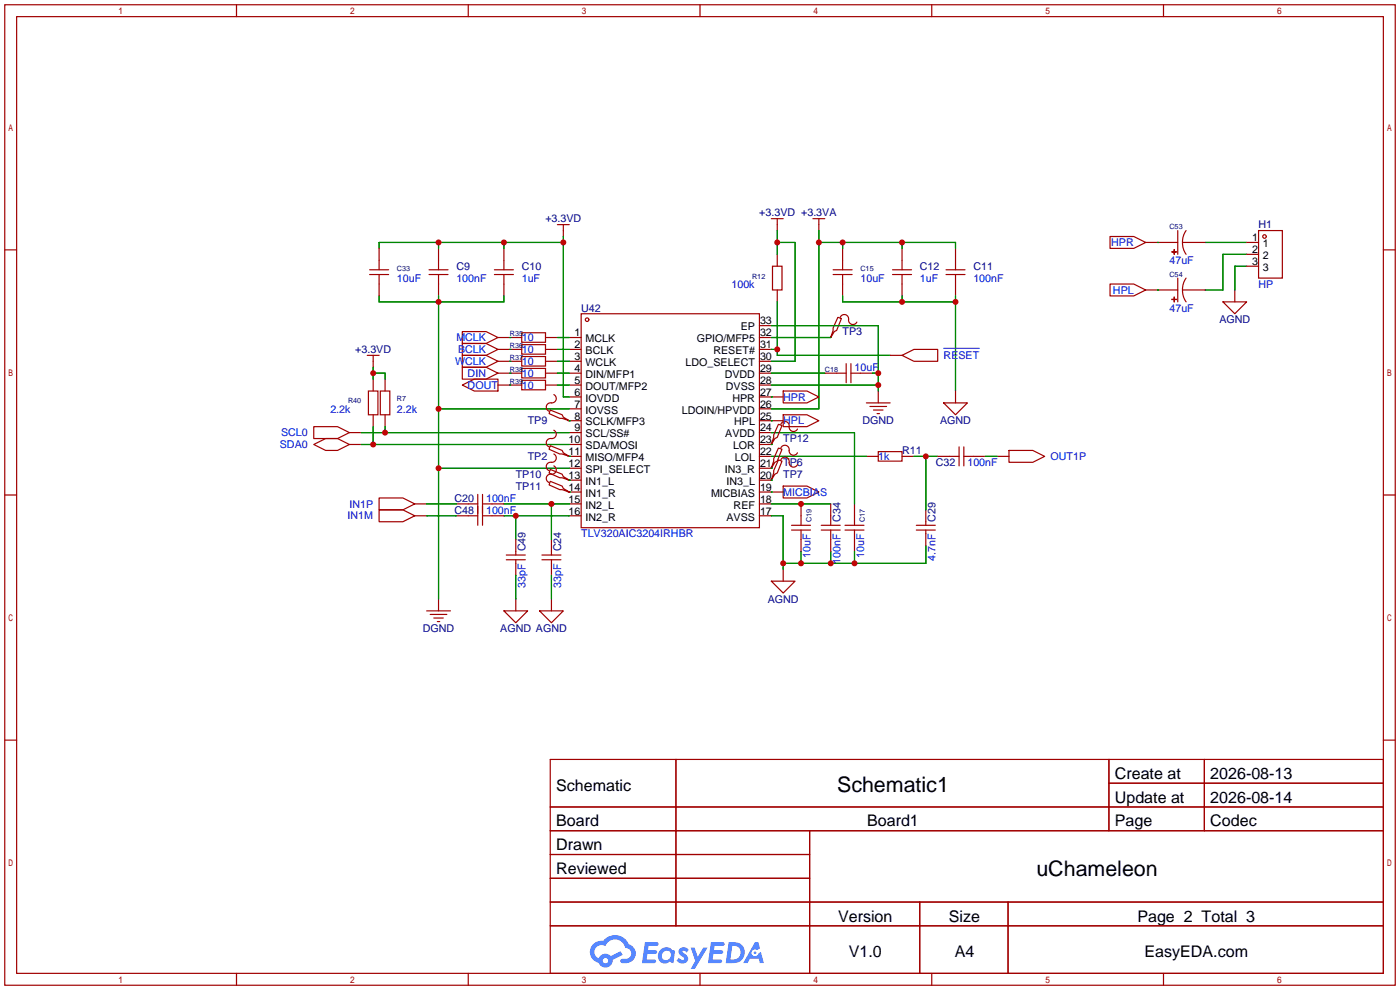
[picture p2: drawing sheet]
<svg xmlns="http://www.w3.org/2000/svg" width="299mm" height="212mm" viewBox="0 0 299 212" stroke-linecap="round" stroke-linejoin="round" font-family="sans-serif">
<g fill="none" stroke="#a10000" stroke-width=".25">
<path d="M1 1h297.2v209.6h-297.2zM3.6 3.6h292.1v204.4h-292.1zM50.5 1v2.6M100.1 1v2.6M149.6 1v2.6M199.1 1v2.6M248.7 1v2.6M1 53.4h2.6M295.7 53.4h2.5M1 105.8h2.6M295.7 105.8h2.5M1 158.2h2.6"/>
<path d="M295.7 158.2h2.5M117.6 162.3h178.1v45.7h-178.1zM117.6 172.5h178.1M117.6 177.5h178.1M144.5 162.3v35.6M173 177.5v30.5M237 162.3v15.2M237 167.4h58.7M257.4 162.3v15.2M117.6 182.6h55.4M117.6 192.8h178.1M117.6 187.7h55.4"/>
<path d="M117.6 197.9h178.1M196.6 192.8v15.2M215.4 192.8v15.2M50.5 208v2.6M100.1 208v2.6M149.6 208v2.6M199.1 208v2.6M248.7 208v2.6"/>
</g>
<g fill="#5487ff">
<path d="M145.3 202.7a1.3 1.3 0 0 1 1.9 .3l-.4 .6a.54 .54 0 0 0-.9-.2l.1 .2a1.34 1.34 0 0 1 .9 1.8 1.47 1.47 0 0 1-2.3-.1l.5-.6 .8 .5a.31 .31 0 0 0 .4-.3 .31 .31 0 0 0-.3-.4 1.12 1.12 0 0 1-.7-1.8z"/>
<path d="M147.6 202.5h.9l.6 2 1.2-2h.9l-2.7 4.6h-.9l1-1.7z"/>
<path d="M137.8 201.4h1.7a1.31 1.31 0 0 1 1.2 .2 .4 .4 0 0 1-.3 .5l-1.8 .1-.1 .9h1.6a.4 .4 0 0 1 .4 .4 .4 .4 0 0 1-.5 .4h-1.6l-.2 1.2h1.4a.46 .46 0 0 1 .5 0 .46 .46 0 0 1 .1 .5l-.4 .2h-2.6z"/>
<path d="M151.9 201.4h1.7a1.32 1.32 0 0 1 1.2 .2 .39 .39 0 0 1-.3 .5l-1.8 .1-.1 .9h1.6a.4 .4 0 0 1 .4 .4 .4 .4 0 0 1-.4 .4h-1.7l-.2 1.2h1.4a.46 .46 0 0 1 .5 0 .46 .46 0 0 1 .1 .5l-.4 .2h-2.6z"/>
<path d="M161.3 201.4h.8l.3 1.3-.6 .4a.75 .75 0 0 0-1.1 .3 .75 .75 0 0 0 .5 1 .75 .75 0 0 0 .9-.7l.5-.2 .6 2.3h-.8l-.3-.9h-1.8l-.5 .9h-1z"/>
<path d="M155.7 201.4l-.6 4.4h1.5a2.27 2.27 0 0 0 2.6-2.2 2.27 2.27 0 0 0-2.7-2.2zM156.5 202.1a1.5 1.5 0 0 1 1.8 1.6 1.5 1.5 0 0 1-1.9 1.4h-.3z"/>
<path d="M141.2 203a1.6 1.6 0 0 0-.3 2.3 1.6 1.6 0 0 0 2.3 .2l.7 .3 .3-2.4-.1-.3-.5-.1a1.58 1.58 0 0 0-2.4 0zM141.8 203.5a.98 .98 0 0 1 1.6 .4 .98 .98 0 0 1-1.1 1.3 .94 .94 0 0 1-.9-.7 .94 .94 0 0 1 .4-1z"/>
<path d="M126.8 201.8a2.37 2.37 0 0 0 1.1 4 1.54 1.54 0 0 0 1.8 1 1.54 1.54 0 0 0 1.2-1.6l2.2-1.1-.5-.8-2 1a1.57 1.57 0 0 0-2.7 .5 1.5 1.5 0 0 1-.7-2.1 1.5 1.5 0 0 1 2.2-.5 2.23 2.23 0 0 1 2.3-1.4 2.23 2.23 0 0 1 2 1.8 1.16 1.16 0 0 1 1.2 1.1 1.16 1.16 0 0 1-1.1 1.2h-.7a.47 .47 0 0 0-.5 .4 .47 .47 0 0 0 .4 .5 2.17 2.17 0 0 0 2.5-.9 2.17 2.17 0 0 0-.3-2.7l-.8-.4a3.2 3.2 0 0 0-5.5-.7l-1.1 .1zM128.8 205.3a.6 .6 0 0 1 1.2 0 .6 .6 0 0 1-1.2 0z"/>
<circle cx="161.4" cy="203.6" r=".28"/>
</g>
<g fill="none" stroke="#a10000" stroke-width=".25">
<path d="M79 58.7h4.1M79 57.7h4.1M81 53.1v4.6M81 58.7v4.5M91.7 58.7h4.1M91.7 57.7h4.1M93.7 53.1v4.6M93.7 58.7v4.5M105.7 58.7h4M105.7 57.7h4M107.7 53.1v4.6M107.7 58.7v4.5"/>
<path d="M119.1 48h2.6M120.4 48v2.5M164.8 46.7h2.6M165.1 56.9h2v5.1h-2zM166.1 46.7v2.6M166.1 54.4v2.5M173.7 46.7h2.6M175 46.7v2.6M178.1 58.7h4M178.1 57.7h4M180.1 53.1v4.6M180.1 58.7v4.5"/>
<path d="M190.8 58.7h4M190.8 57.7h4M192.8 53.1v4.6M192.8 58.7v4.5M202.2 58.7h4M202.2 57.7h4M204.2 53.1v4.6M204.2 58.7v4.5M237.2 50.5h5.1l2.6 1.3-2.6 1.3h-5.1zM244.9 51.8h6.8M250.4 53.8h1.1zM251 53.3v1.1z"/>
<path d="M251.7 49.3v5.1M251.7 59.4v5.1M252.7 51.8l.1 1.1 .7 1.5M252.7 51.8h4.9M253.5 59.4l-.5 1-.3 1.6M253.5 49.3l-.5 .9-.3 1.6M266.4 51.8h2.6M266.4 54.4h2.6M266.4 56.9h2.6M269 49.3h5.1v10.1h-5.1zM78.5 75.9h2.5M79.8 75.9v2.6"/>
<path d="M98.8 70.9h5.1l2.5 1.2-2.5 1.3h-5.1zM98.8 73.4h5.1l2.5 1.3-2.5 1.2h-5.1zM98.8 75.9h5.1l2.5 1.3-2.5 1.3h-5.1zM98.8 78.5h5.1l2.5 1.3-2.5 1.2h-5.1zM106.4 72.1h5.1M106.4 74.7h5.1M106.4 77.2h5.1M106.4 79.8h5.1M111.5 71.1h5.1v2.1h-5.1zM111.5 73.7h5.1v2h-5.1zM111.5 76.2h5.1v2h-5.1zM111.5 78.7h5.1v2.1h-5.1z"/>
<path d="M116.6 72.1h2.5M116.6 74.7h2.5M116.6 77.2h2.5M116.6 79.8h2.5M121.7 72.1h2.5M121.7 74.7h2.5M121.7 77.2h2.5M121.7 79.8h2.5M124.2 67.1h38.1v45.7h-38.1zM162.3 72.1h2.5M162.3 74.7h2.5M162.3 77.2h2.5"/>
<path d="M162.3 79.8h2.5M162.3 69.6h2.5M166.1 62v2.5M176.3 79.8h4.5M177.5 71.9v.2M179.1 67.8l.7 .3-1 2.5-.5 .3-.8 1.2 .6-1.5v-.5zM179.6 67.8a.93 .93 0 0 1 1.1-.5 .93 .93 0 0 1 .7 1 .94 .94 0 0 0 .6 1 .94 .94 0 0 0 1.1-.5M180.8 77.7v4.1M181.9 79.8h4.5M181.9 77.7v4.1M190.2 75.9h2.6M192.8 75.9l2.5-1.2h5.1v2.5h-5.1z"/>
<path d="M237.2 60.7h5.1l2.6 1.3-2.6 1.2h-5.1zM244.9 62h6.8M250.4 64h1.1zM251 63.5v1zM252.7 62l.1 1 .7 1.5M252.7 62h4.9M261.4 64.5h5l-2.5 2.6zM263.9 62v2.5M67.1 91.2h5l2.6 1.3-2.6 1.2h-5zM67.1 95l2.5-1.3h2.5l2.6 1.3-2.6 1.3h-2.5zM74.7 92.5h2.5M74.7 95h2.5"/>
<path d="M78.7 83.6h2.1v5h-2.1zM79.8 81v2.6M79.8 88.6v2.6M81.3 83.6h2v5h-2zM82.3 81v2.6M82.3 88.6v2.6M98.8 82.3l2.5-1.3h5.1v2.6h-5.1zM106.4 82.3h5.1M111.5 81.3h5.1v2h-5.1zM116.6 82.3h2.5M117.6 95.2l2.5 1.1 .3 .5 1.3 .7-1.6-.5h-.5l-2.3-1zM117.6 87.6l2.5 1 .3 .6 1.3 .7-1.6-.5h-.5l-2.3-1z"/>
<path d="M118.4 91.9a.98 .98 0 0 1 .4 1.3 .98 .98 0 0 1-1.3 .5 .93 .93 0 0 0-.7 .8 .93 .93 0 0 0 .5 1M118.4 84.3a.98 .98 0 0 1 .4 1.3 .98 .98 0 0 1-1.3 .5 .93 .93 0 0 0-.7 .8 .93 .93 0 0 0 .5 1M118.4 97a.98 .98 0 0 1 .4 1.3 .98 .98 0 0 1-1.3 .5 .93 .93 0 0 0-.7 .8 .93 .93 0 0 0 .5 1M118.4 99.6a.98 .98 0 0 1 .4 1.3 .98 .98 0 0 1-1.3 .4 .93 .93 0 0 0-.7 .9 .93 .93 0 0 0 .5 .9M121.4 89.9h2.8M121.4 97.5h2.8M121.7 82.3h2.5M121.7 84.8h2.5M121.7 87.4h2.5M121.7 92.5h2.5M121.7 95h2.5M162.3 82.3h2.5"/>
<path d="M162.3 84.8h5.1M162.3 87.4h2.5M162.3 89.9h5.1M162.3 92.5h2.5M162.3 95h2.5M162.3 97.5h2.5M164.8 94.7v.3M164.8 99.8v.3M166.4 95.8l.7 .2-1 2.6-.5 .2-.8 1.3 .6-1.5v-.6zM166.4 98.3l.7 .3-1 2.5-.5 .2-.8 1.3 .6-1.5v-.5zM166.4 90.7l.7 .2-1 2.6-.5 .2-.8 1.3 .6-1.5v-.5zM166.9 95.8a.93 .93 0 0 1 1.1-.6 .93 .93 0 0 1 .7 1.1 .94 .94 0 0 0 .6 1 .94 .94 0 0 0 1.1-.5"/>
<path d="M166.9 98.3a.93 .93 0 0 1 1.1-.6 .93 .93 0 0 1 .7 1.1 .94 .94 0 0 0 .6 1 .94 .94 0 0 0 1.1-.5M166.9 90.7a.93 .93 0 0 1 1.1-.6 .93 .93 0 0 1 .7 1.1 .94 .94 0 0 0 .6 1 .94 .94 0 0 0 1.1-.5M167.4 83.6h5.1l2.5 1.2-2.5 1.3h-5.1zM167.4 88.6h5.1l2.5 1.3-2.5 1.3h-5.1zM185.2 97.5h2.5M185.2 86.1h5M185.9 86.9h3.6M186.7 87.6h2M187.5 88.4h.5M187.7 96.5h5.1v2.1h-5.1zM187.7 83.6v2.5M192.8 97.5h2.5"/>
<path d="M200.4 97.5h4.6M201.7 86.1h5.1l-2.6 2.5zM204.2 83.6v2.5M205 95.5v4.1M206 97.5h4.6M206 95.5v4.1M213.1 97.5h2.5M215.6 96.3h5.1l2.6 1.2-2.6 1.3h-5.1zM81 106.4h5.1l2.5 1.3-2.5 1.3h-5.1zM81 109h5.1l2.5 1.2-2.5 1.3h-5.1zM88.6 107.7h2.6M88.6 110.2h2.6"/>
<path d="M97.5 107.7h4.6M97.5 110.2h4.6M102.1 105.7v6.6M103.1 107.7h4.6M103.1 110.2h4.6M103.1 105.7v6.6M108.2 119.6h4.1M108.2 118.6h4.1M110.2 115.3v3.3M110.2 119.6v3.3M115.8 119.6h4.1M115.8 118.6h4.1"/>
<path d="M117.6 100.3l2.5 1 .3 .6 1.3 .7-1.6-.5h-.5l-2.3-1zM117.6 102.9l2.5 1 .3 .5 1.3 .8-1.6-.6h-.5l-2.3-1zM117.9 115.3v3.3M117.9 119.6v3.3M121.4 102.6h2.8M121.4 105.2h2.8M121.7 100.1h2.5M121.7 107.7h2.5M121.7 110.2h2.5M162.3 100.1h2.5M162.3 102.6h2.5M162.3 105.2h5.1"/>
<path d="M162.3 107.7h2.5M162.3 110.2h2.5M164.8 102.4v.2M167.4 103.9h5.1l2.5 1.3-2.5 1.2h-5.1zM169.2 113.3h4M169.2 112.3h4M171.2 107.7v4.6M171.2 113.3v4.6M175.5 113.3h4.1M175.5 112.3h4.1M177.5 107.7v4.6M177.5 113.3v4.6"/>
<path d="M180.6 113.3h4.1M180.6 112.3h4.1M182.6 107.7v4.6M182.6 113.3v4.6M195.8 113.3h4.1M195.8 112.3h4.1M197.9 109v3.3M197.9 113.3v3.3M91.2 130.6h5.1M91.9 131.3h3.6M92.7 132.1h2M93.5 132.8h.5"/>
<path d="M93.7 128v2.6M107.7 130.6h5.1l-2.6 2.5zM110.2 128v2.6M115.3 130.6h5.1l-2.5 2.5zM117.9 128v2.6M164.8 124.2h5.1l-2.5 2.5zM167.4 121.7v2.5"/>
<circle cx="270.3" cy="50.5" r=".38"/>
<circle cx="125.5" cy="68.3" r=".38"/>
</g>
<g fill="none" stroke="#008700" stroke-width=".25">
<path d="M93.7 51.8v1.3M107.7 51.8v1.3M120.4 51.8h-39.4v1.3M120.4 50.5v34.3h1.3M166.1 51.8h3.8v25.4h-5.1M166.1 49.3v5.1M175 51.8h29.2v1.3M175 49.3v38.1h-10.2M180.1 51.8v1.3M192.8 51.8v1.3M247.4 51.8h.1M257.6 51.8h8.8"/>
<path d="M266.4 54.4h-5v7.6h-3.8M266.4 56.9h-2.5v5.1M79.8 79.8h2.5v1.2M79.8 78.5v2.5M81 63.2v1.3h26.7v-1.3M93.7 63.2v64.8M109 72.1h.1M109 74.7h.1M109 77.2h.1M109 79.8h.1M119.1 72.1h2.6M119.1 74.7h2.6"/>
<path d="M119.1 77.2h2.6M119.1 79.8h2.6M164.8 72.1h12.7M164.8 74.7h1.3M164.8 79.8h11.5M164.8 69.6h22.9v14M166.1 64.5v11.4h24.1M180.1 63.2v1.3h24.1M186.4 79.8h1.3M192.8 63.2v1.3M204.2 63.2v20.4M247.4 62h.1"/>
<path d="M77.2 92.5h44.5M77.2 95h44.5M79.8 91.2v3.8M82.3 91.2v1.3M93.7 87.4h28M109 82.3h.1M119.1 82.3h2.6M121.7 97.5h.1M121.7 89.9h.1M164.8 95h.1M164.8 84.8h.1M164.8 89.9h.1"/>
<path d="M164.8 82.3h22.9M164.8 92.5h17.8v15.2M164.8 97.5h20.4M195.3 97.5h5.1M197.9 97.5v11.5M210.6 97.5h2.5M91.2 110.2h6.3M91.2 107.7h6.3M93.7 100.1h28M107.7 110.2h14M107.7 107.7h14M110.2 110.2v5.1"/>
<path d="M117.9 107.7v7.6M121.7 105.2h.1M121.7 102.6h.1M164.8 100.1h.1M164.8 102.6h.1M164.8 105.2h.1M164.8 110.2h2.6v11.5M164.8 107.7h12.7M171.2 117.9v2.5M177.5 117.9v2.5M182.6 117.9v2.5M197.9 116.6v3.8h-30.5"/>
<path d="M110.2 122.9v5.1M117.9 122.9v5.1"/>
</g>
<path d="M201.7 74.4h7.6" fill="none" stroke="#00f" stroke-width=".21"/>
<g fill="#c00">
<circle cx="204.2" cy="64.5" r=".63"/>
<circle cx="192.8" cy="64.5" r=".63"/>
<circle cx="93.7" cy="64.5" r=".63"/>
<circle cx="93.7" cy="87.4" r=".63"/>
<circle cx="93.7" cy="100.1" r=".63"/>
<circle cx="120.4" cy="51.8" r=".63"/>
<circle cx="107.7" cy="51.8" r=".63"/>
<circle cx="93.7" cy="51.8" r=".63"/>
<circle cx="167.4" cy="120.4" r=".63"/>
<circle cx="171.2" cy="120.4" r=".63"/>
<circle cx="177.5" cy="120.4" r=".63"/>
<circle cx="182.6" cy="120.4" r=".63"/>
<circle cx="171.2" cy="107.7" r=".63"/>
<circle cx="82.3" cy="92.5" r=".63"/>
<circle cx="79.8" cy="95" r=".63"/>
<circle cx="79.8" cy="79.8" r=".63"/>
<circle cx="197.9" cy="97.5" r=".63"/>
<circle cx="166.1" cy="74.7" r=".63"/>
<circle cx="180.1" cy="51.8" r=".63"/>
<circle cx="192.8" cy="51.8" r=".63"/>
<circle cx="175" cy="51.8" r=".63"/>
<circle cx="166.1" cy="51.8" r=".63"/>
<circle cx="117.9" cy="107.7" r=".63"/>
<circle cx="110.2" cy="110.2" r=".63"/>
<circle cx="187.7" cy="82.3" r=".63"/>
<circle cx="187.7" cy="79.8" r=".63"/>
</g>
<g font-size="4.6">
<text x="178.9" y="169.3">Schematic1</text>
<text x="221.5" y="187.1">uChameleon</text>
</g>
<g font-size="3.4">
<text x="238.3" y="166.5">Create at</text>
<text x="258.7" y="166.5">2026-08-13</text>
<text x="118.9" y="169">Schematic</text>
<text x="238.3" y="171.6">Update at</text>
<text x="258.7" y="171.6">2026-08-14</text>
<text x="118.9" y="176.6">Board</text>
<text x="185.3" y="176.6">Board1</text>
<text x="238.3" y="176.6">Page</text>
<text x="258.7" y="176.6">Codec</text>
<text x="118.9" y="181.7">Drawn</text>
<text x="118.9" y="186.8">Reviewed</text>
<text x="179.1" y="197">Version</text>
<text x="202.8" y="197">Size</text>
<text x="243.1" y="197">Page 2 Total 3</text>
<text x="181.4" y="204.6">V1.0</text>
<text x="204" y="204.6">A4</text>
<text x="244.6" y="204.6">EasyEDA.com</text>
</g>
<g font-size="2.3" fill="#000080">
<text x="116.6" y="47.5">+3.3VD</text>
<text x="162.3" y="46.3">+3.3VD +3.3VA</text>
<text x="269" y="48.8">H1</text>
<text x="97.5" y="57.7">C9</text>
<text x="111.5" y="57.7">C10</text>
<text x="196.6" y="57.7">C12</text>
<text x="208" y="57.7">C11</text>
<text x="124.2" y="66.6">U42</text>
<text x="180.1" y="71.7">TP3</text>
<text x="260.6" y="69.1">AGND</text>
<text x="75.9" y="75.5">+3.3VD</text>
<text x="112.8" y="90.7">TP9</text>
<text x="167.4" y="94.5">TP12</text>
<text x="184.3" y="90.7">DGND</text>
<text x="200.9" y="90.7">AGND</text>
<text x="112.8" y="98.3">TP2</text>
<text x="167.4" y="99.6">TP6</text>
<text x="192.8" y="97.1">R11</text>
<text x="200" y="99.6">C32</text>
<text x="97.2" y="107.2">C20</text>
<text x="110.2" y="102.1">TP10</text>
<text x="110.2" y="104.7">TP11</text>
<text x="167.4" y="102.1">TP7</text>
<text x="97.2" y="109.8">C48</text>
<text x="179.6" y="111.5" transform="rotate(-90 179.6 111.5)">C34</text>
<text x="199.9" y="111.5" transform="rotate(-90 199.9 111.5)">C29</text>
<text x="112.3" y="117.9" transform="rotate(-90 112.3 117.9)">C49</text>
<text x="119.9" y="117.9" transform="rotate(-90 119.9 117.9)">C24</text>
<text x="164.1" y="128.8">AGND</text>
<text x="90.4" y="135.2">DGND</text>
<text x="106.9" y="135.2">AGND AGND</text>
</g>
<g font-size="2.3" fill="#00f">
<text x="237.5" y="52.6">HPR</text>
<text x="249.9" y="56.4">47uF</text>
<text x="84.8" y="60.2">10uF</text>
<text x="97.5" y="60.2">100nF</text>
<text x="111.5" y="60.2">1uF</text>
<text x="156.3" y="61.5">100k</text>
<text x="183.9" y="60.2">10uF</text>
<text x="196.6" y="60.2">1uF</text>
<text x="208" y="60.2">100nF</text>
<text x="237.9" y="62.8">HPL</text>
<text x="269" y="61.5">HP</text>
<text x="249.9" y="66.6">47uF</text>
<text x="97.5" y="72.9">MCLK</text>
<text x="97.9" y="75.5">BCLK</text>
<text x="111.5" y="72.9">10</text>
<text x="111.5" y="75.5">10</text>
<text x="201.7" y="76.7">RESET</text>
<text x="97.3" y="78">WCLK</text>
<text x="99.9" y="80.5">DIN</text>
<text x="99.9" y="83.1">DOUT</text>
<text x="111.5" y="78">10</text>
<text x="111.5" y="80.5">10</text>
<text x="111.5" y="83.1">10</text>
<text x="182.6" y="79.3">10uF</text>
<text x="70.6" y="88.2">2.2k</text>
<text x="84.8" y="88.2">2.2k</text>
<text x="167.4" y="85.6">HPR</text>
<text x="59.8" y="95.8">SDA0</text>
<text x="60.1" y="93.2">SCL0</text>
<text x="167.4" y="90.7">HPL</text>
<text x="187.7" y="98.3">1k</text>
<text x="206.8" y="99.6">100nF</text>
<text x="224.5" y="98.3">OUT1P</text>
<text x="103.9" y="107.2">100nF</text>
<text x="167.4" y="105.9">MICBIAS</text>
<text x="74.3" y="111">IN1M</text>
<text x="74.7" y="108.5">IN1P</text>
<text x="103.9" y="109.8">100nF</text>
<text x="124.2" y="114.8">TLV320AIC3204IRHBR</text>
<text x="173.3" y="119.3" transform="rotate(-90 173.3 119.3)">10uF</text>
<text x="184.7" y="119.3" transform="rotate(-90 184.7 119.3)">10uF</text>
<text x="199.9" y="119.9" transform="rotate(-90 199.9 119.9)">4.7nF</text>
<text x="112.3" y="125.6" transform="rotate(-90 112.3 125.6)">33pF</text>
<text x="119.9" y="125.6" transform="rotate(-90 119.9 125.6)">33pF</text>
<text x="179.6" y="120.5" transform="rotate(-90 179.6 120.5)">100nF</text>
</g>
<g font-size="2.3">
<text x="267.6" y="51.6">1</text>
<text x="269.9" y="52.8">1</text>
<text x="267.6" y="54.1">2</text>
<text x="267.6" y="56.6">3</text>
<text x="269.9" y="55.4">2</text>
<text x="269.9" y="57.9">3</text>
<text x="122.8" y="71.9">1</text>
<text x="158.3" y="70.6">EP</text>
<text x="162.4" y="71.9">32</text>
<text x="162.4" y="69.3">33</text>
<text x="122.8" y="74.4">2</text>
<text x="122.8" y="77">3</text>
<text x="125.1" y="73.2">MCLK</text>
<text x="125.1" y="75.7">BCLK</text>
<text x="148.9" y="73.2">GPIO/MFP5</text>
<text x="152.5" y="75.7">RESET#</text>
<text x="162.4" y="77">30</text>
<text x="162.4" y="74.4">31</text>
<text x="122.8" y="79.5">4</text>
<text x="122.8" y="82">5</text>
<text x="125.1" y="78.2">WCLK</text>
<text x="125.1" y="80.8">DIN/MFP1</text>
<text x="125.1" y="83.3">DOUT/MFP2</text>
<text x="146.5" y="78.2">LDO_SELECT</text>
<text x="154.9" y="80.8">DVDD</text>
<text x="155.1" y="83.3">DVSS</text>
<text x="162.4" y="82">28</text>
<text x="162.4" y="79.5">29</text>
<text x="122.8" y="84.6">6</text>
<text x="122.8" y="87.1">7</text>
<text x="122.8" y="89.7">8</text>
<text x="125.1" y="85.9">IOVDD</text>
<text x="125.1" y="88.4">IOVSS</text>
<text x="145.7" y="88.4">LDOIN/HPVDD</text>
<text x="156.5" y="85.9">HPR</text>
<text x="162.4" y="89.7">25</text>
<text x="162.4" y="87.1">26</text>
<text x="162.4" y="84.6">27</text>
<text x="121.5" y="94.7">10</text>
<text x="122.8" y="92.2">9</text>
<text x="125.1" y="90.9">SCLK/MFP3</text>
<text x="125.1" y="93.5">SCL/SS#</text>
<text x="155" y="93.5">AVDD</text>
<text x="156.9" y="90.9">HPL</text>
<text x="162.4" y="94.7">23</text>
<text x="162.4" y="92.2">24</text>
<text x="121.5" y="97.3">11</text>
<text x="121.5" y="99.8">12</text>
<text x="125.1" y="96">SDA/MOSI</text>
<text x="125.1" y="98.6">MISO/MFP4</text>
<text x="125.1" y="101.1">SPI_SELECT</text>
<text x="154.9" y="101.1">IN3_R</text>
<text x="156.7" y="96">LOR</text>
<text x="157" y="98.6">LOL</text>
<text x="162.4" y="99.8">21</text>
<text x="162.4" y="97.3">22</text>
<text x="121.5" y="102.4">13</text>
<text x="121.5" y="104.9">14</text>
<text x="121.5" y="107.4">15</text>
<text x="125.1" y="103.6">IN1_L</text>
<text x="125.1" y="106.2">IN1_R</text>
<text x="152" y="106.2">MICBIAS</text>
<text x="155.3" y="103.6">IN3_L</text>
<text x="162.4" y="107.4">18</text>
<text x="162.4" y="104.9">19</text>
<text x="162.4" y="102.4">20</text>
<text x="121.5" y="110">16</text>
<text x="125.1" y="108.7">IN2_L</text>
<text x="125.1" y="111.3">IN2_R</text>
<text x="155.3" y="111.3">AVSS</text>
<text x="156.8" y="108.7">REF</text>
<text x="162.4" y="110">17</text>
</g>
<g font-size="1.5" fill="#000080">
<text x="249.9" y="49">C53</text>
<text x="84.8" y="57.8">C33</text>
<text x="160.7" y="59.6">R12</text>
<text x="183.9" y="57.8">C15</text>
<text x="249.9" y="59.1">C54</text>
<text x="109" y="71.8">R35</text>
<text x="109" y="74.4">R36</text>
<text x="109" y="76.9">R37</text>
<text x="109" y="79.4">R38</text>
<text x="109" y="82">R39</text>
<text x="176.3" y="79.4">C18</text>
<text x="74.4" y="86.2">R40</text>
<text x="84.8" y="85.8">R7</text>
<text x="173.4" y="111.5" transform="rotate(-90 173.4 111.5)">C19</text>
<text x="184.8" y="111.5" transform="rotate(-90 184.8 111.5)">C17</text>
</g>
</svg>
